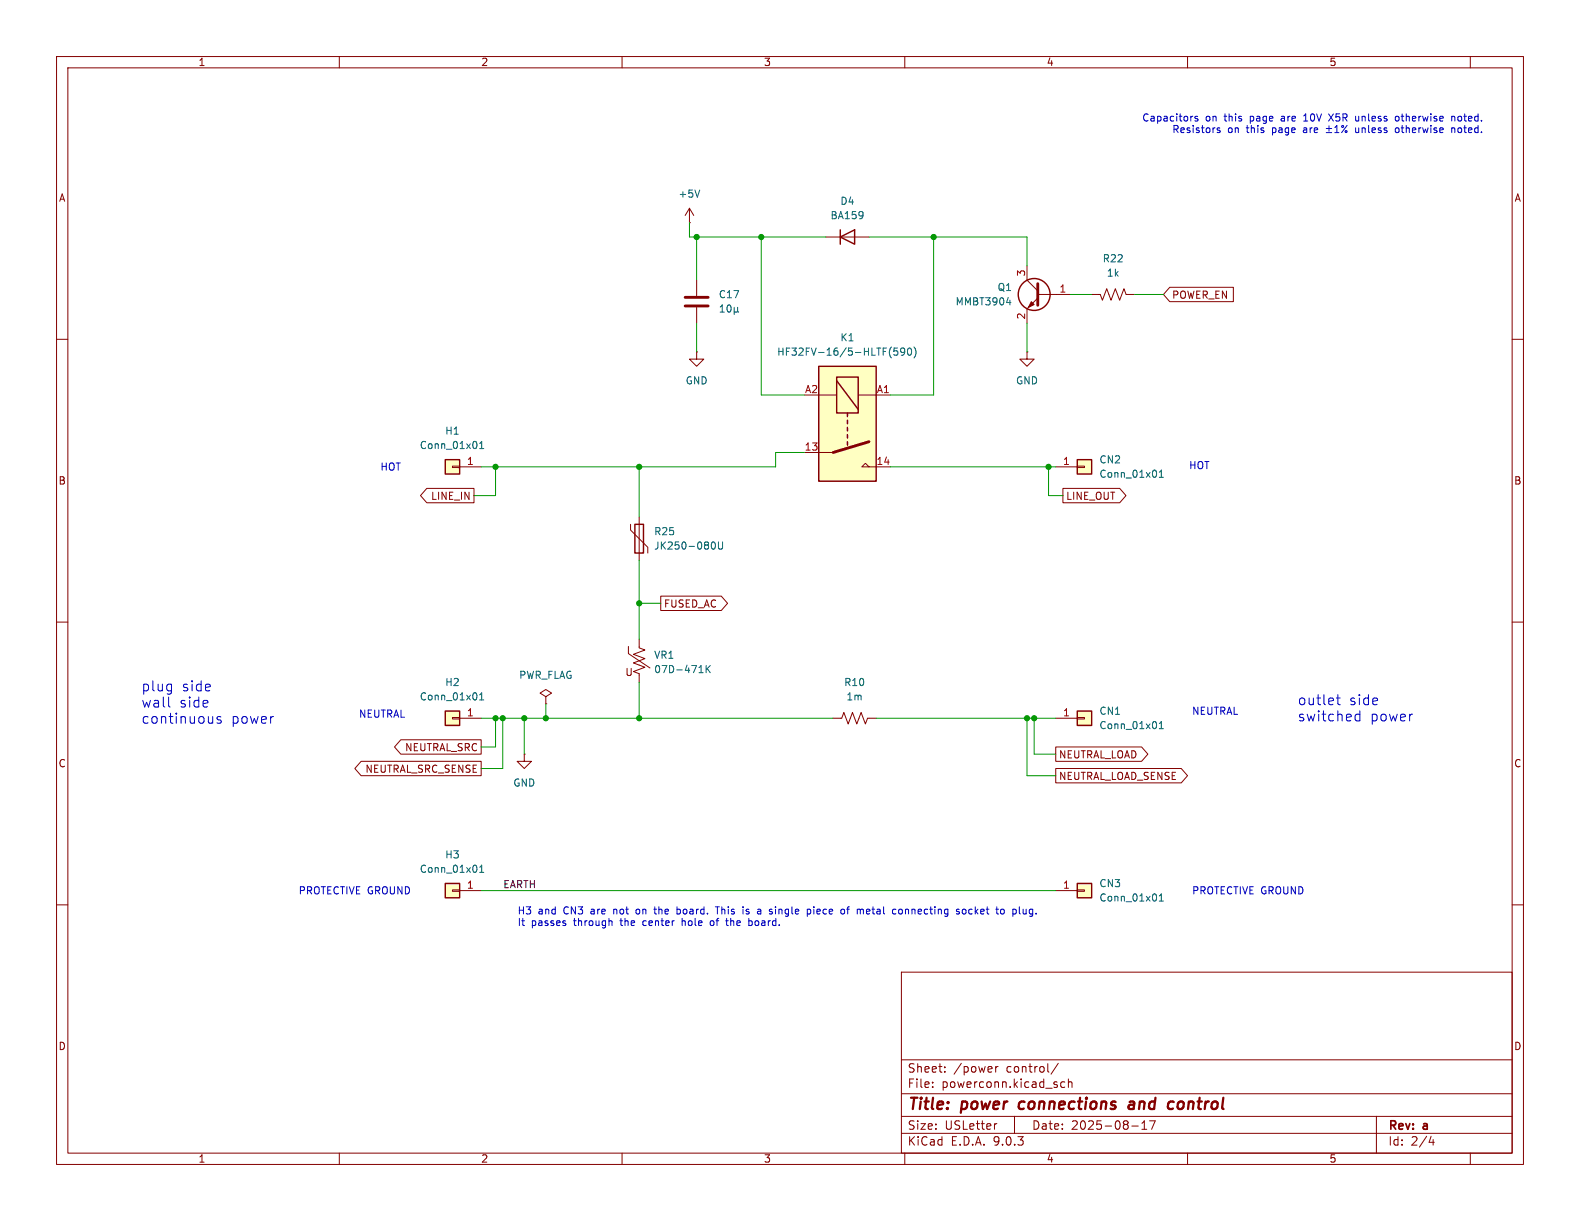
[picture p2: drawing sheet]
<svg xmlns="http://www.w3.org/2000/svg" width="279mm" height="216mm" viewBox="0 0 279 216" stroke-linecap="round" stroke-linejoin="round" font-family="sans-serif">
<g fill="none" stroke="#840000" stroke-width=".18">
<path d="M10 10h259.4v195.9h-259.4zM12 12h255.4v191.9h-255.4zM60 10v2M110 10v2M160 10v2M210 10v2M260 10v2M10 60h2M267.4 60h2M10 110h2M267.4 110h2M10 160h2"/>
<path d="M159.4 171.9h108v32h-108zM267.4 160h2M159.4 197.4h108M159.4 193.4h108M159.4 187.4h108M164.9 192.1v.2M164.9 191.4v.1M167.1 189.4v.2M167.1 188.7v.1M176.1 188.6v1M176.3 198.7l-.3 .1M176.5 188.6l-.3 .1-.1 .2"/>
<path d="M179.4 197.4v3M187.1 188l-1.2 1.9M188.3 191.4l-.4-.1-.3 .3v.4l.1 .2h.6M188.9 191.4l.2-.1 .4 .1 .1 .9M188.9 190.8v1.5M200.1 199.1h1.2M201.9 199.7h.9M201.9 198.6l.5-.4v1.5M203.3 198.2h1l-.7 1.5M243.4 197.4v6.5M60 203.9v2M110 203.9v2"/>
<path d="M159.4 200.4h108M160 203.9v2M210 203.9v2M253.1 200.9l-.4 1.1h.9M253.4 201.5v1M260 203.9v2"/>
</g>
<path d="M180.3 195l-.2 .7 .4 .4M199.8 194.9l.2-.1 .5 .1M200.6 195.2l-.7 .1a.4 .4 0 0 0-.3 .4 .4 .4 0 0 0 .2 .4l.7-.1M207.4 194.8l.2 .1M208.3 195.2v.7" fill="none" stroke="#840000" stroke-width=".4"/>
<path d="M190.5 156.2h2.5v2.6h-2.5z" fill="#ffffc2"/>
<g fill="none" stroke="#840000" stroke-width=".25">
<path d="M148.6 41.9l2.5-1.3v2.6zM148.6 40.6v2.6M190.5 156.2h2.5v2.6h-2.5z"/>
<circle cx="182.9" cy="52.1" r="2.82"/>
</g>
<path d="M121.9 39.4h.1M121.9 36.8l.8 1.3M121.9 36.8l-.7 1.3M121.9 36.8v2.6M146 41.9h7.7M181.6 47v2.5l1.9 1.9M183.5 52.1h5.7M183.5 52.7l-1.9 1.9v2.6M123.2 62.2v1.3h-1.3l1.3 1.3 1.3-1.3h-1.3M123.2 62.2h.1M186.7 157.5h3.8M190.5 157.4h1.3v.2h-1.3z" fill="none" stroke="#840000" stroke-width=".18"/>
<path d="M123.7 33.6l-.4 1.3M178 53.5h.8M178.6 53.1v.8M205 159.3h.7M205 158.4l.4-.3v1.2" fill="none" stroke="#006464" stroke-width=".18"/>
<path d="M183.5 50.2v3.8" fill="none" stroke="#840000" stroke-width=".51"/>
<path d="M182.4 53.3l.5 .5-1 .6z" fill="#840000" stroke="#840000" stroke-width=".18"/>
<path d="M190.5 81.3h2.5v2.5h-2.5z" fill="#ffffc2"/>
<path d="M190.5 81.3h2.5v2.5h-2.5z" fill="none" stroke="#840000" stroke-width=".25"/>
<path d="M186.7 82.6h3.8M190.5 82.4h1.3v.3h-1.3z" fill="none" stroke="#840000" stroke-width=".18"/>
<path d="M205 84.4h.7M205 83.5l.4-.4v1.3" fill="none" stroke="#006464" stroke-width=".18"/>
<path d="M144.8 64.8h10.1v20.3h-10.1z" fill="#ffffc2"/>
<path d="M193 52.1h1.6l.3 1 .8-2 .8 2 .7-2 .8 2 .8-2 .3 1h1.6M144.8 69.9h3.2M151.8 69.9h5.7M181.6 62.2v1.3h-1.3l1.3 1.3 1.3-1.3h-1.3M181.6 62.2h.1M111.5 92.7v1l3.1 3.1v1M113 91.4v7.7M142.2 80h5.1M153.7 82.6l-.7-.7-.6 .7h5.1M111.1 114.3v1.3l3.8 2.5M113 113v1.6l1 .3-2 .8 2 .8-2 .7 2 .8-2 .7 1 .4v1.6M147.3 127h1.5l.4-1 .8 2 .7-2 .8 2 .8-2 .7 2 .4-1h1.5" fill="none" stroke="#840000" stroke-width=".18"/>
<path d="M144.8 64.8h10.1v20.3h-10.1zM148 66.7h3.8v6.3h-3.8zM148 67.3l3.8 5.1M149.9 73v.7M149.9 74.3v.6M149.9 75.6v.6M149.9 76.8v.7M149.9 78.1v.6M112.3 92.7h1.5v5.1h-1.5z" fill="none" stroke="#840000" stroke-width=".25"/>
<path d="M153.7 78.1l-6.4 1.9" fill="none" stroke="#840000" stroke-width=".51"/>
<path d="M157.6 63.2v.1M157.6 61.4h.1M158.7 61.5h-.6v.6l.1-.1 .5 .1 .1 .2-.1 .4-.2 .1-.4-.1M160 62.1l-.3 .2h-.3l-.1-.2 .1-.5 .3-.1 .2 .2a.84 .84 0 0 1-.3 1.1h-.2M160.7 61.6l.1-.1a.68 .68 0 0 1 .4 .7 .68 .68 0 0 1-.4 .6 .84 .84 0 0 1-.1-1.2zM161.6 61.4a1.46 1.46 0 0 1 0 1.9M125.8 96.1l.3-.3a.68 .68 0 0 1 .4 .7 .68 .68 0 0 1-.4 .6l-.3-.2M127.1 95.8v1.1l.2 .2 .4-.1 .1-.1v-1.1M123.6 118.9h.7M124.9 117.7v1.2M125.1 118.2l.5 .7M125.6 117.7l-.7 .7" fill="none" stroke="#006464" stroke-width=".18"/>
<path d="M78.7 125.7h2.6v2.6h-2.6z" fill="#ffffc2"/>
<path d="M78.7 125.7h2.6v2.6h-2.6z" fill="none" stroke="#840000" stroke-width=".25"/>
<path d="M80 126.9h1.3v.2h-1.3zM81.3 127h3.8" fill="none" stroke="#840000" stroke-width=".18"/>
<path d="M84.8 123.8h.7M84.8 122.9l.4-.4v1.3" fill="none" stroke="#006464" stroke-width=".18"/>
<path d="M78.7 156.2h2.6v2.6h-2.6z" fill="#ffffc2"/>
<path d="M78.7 156.2h2.6v2.6h-2.6z" fill="none" stroke="#840000" stroke-width=".25"/>
<path d="M123.2 49.5v2.8M123.2 54.4v2.8M92.7 133.4v1.2h1.3l-1.3 1.3-1.3-1.3h1.3M92.7 133.4h.1M96.5 123.2l1-.6-1-.7-1 .7 1 .6v1.3M96.5 124.5h.1M80 157.4h1.3v.2h-1.3zM81.3 157.5h3.8" fill="none" stroke="#840000" stroke-width=".18"/>
<path d="M127.4 55.2h.7M127.4 54.3l.3-.4v1.3M128.7 54l.2-.1a.68 .68 0 0 1 .4 .7 .68 .68 0 0 1-.4 .6l-.2-.1-.1-.4zM129.8 55l.2 .2h.3l.1-.2M129.8 54.3v1.3M130.4 55l.2 .2M130.4 54.3v.7M84.8 154.2h.7M84.8 153.3l.4-.3v1.2" fill="none" stroke="#006464" stroke-width=".18"/>
<path d="M121.2 52.6h4M121.2 54.1h4" fill="none" stroke="#840000" stroke-width=".51"/>
<path d="M78.7 81.3h2.6v2.5h-2.6z" fill="#ffffc2"/>
<path d="M78.7 81.3h2.6v2.5h-2.6z" fill="none" stroke="#840000" stroke-width=".25"/>
<path d="M80 82.4h1.3v.3h-1.3zM81.3 82.6h3.8" fill="none" stroke="#840000" stroke-width=".18"/>
<path d="M84.8 79.3h.7M84.8 78.4l.4-.4v1.3" fill="none" stroke="#006464" stroke-width=".18"/>
<path d="M190.5 125.7h2.5v2.6h-2.5z" fill="#ffffc2"/>
<path d="M190.5 125.7h2.5v2.6h-2.5z" fill="none" stroke="#840000" stroke-width=".25"/>
<path d="M206.9 50.8h11.2v2.5h-11.2l-1.2-1.2zM75.5 86.4h8.3v2.5h-8.3l-1.1-1.3zM188 86.4h10l1.1 1.2-1.1 1.3h-10zM116.8 105.4h10.7l1.2 1.3-1.2 1.3h-10.7zM63.9 134.6h21.2v2.6h-21.2l-1.2-1.3zM70.9 130.8h14.2v2.6h-14.2l-1.1-1.3zM186.7 135.9h22.2l1.1 1.3-1.1 1.2h-22.2zM186.7 132.1h15.2l1.1 1.3-1.1 1.2h-15.2zM186.7 127h3.8M190.5 126.9h1.3v.2h-1.3z" fill="none" stroke="#840000" stroke-width=".18"/>
<path d="M205 128.8h.7M205 127.9l.4-.3v1.2" fill="none" stroke="#006464" stroke-width=".18"/>
<g fill="none" stroke="#009600" stroke-width=".18">
<path d="M121.9 39.4v2.5h24.1M123.2 41.9v7.6M123.2 57.2v5M134.6 41.9v28h7.6M153.7 41.9h27.9v5.1M165.1 41.9v28h-7.6M181.6 57.2v5M189.2 52.1h3.8M200.7 52.1h5M87.6 82.6v5h-3.8M113 82.6v8.8M113 99.1v13.9"/>
<path d="M142.2 80h-5v2.6h-52.1M157.5 82.6h29.2M185.4 82.6v5h2.6M113 106.7h3.8M85.1 127h62.2M87.6 127v5.1h-2.5M88.9 127v8.9h-3.8M92.7 127v6.4M96.5 124.5v2.5M113 120.7v6.3M154.9 127h31.8M181.6 127v10.2h5.1"/>
<path d="M182.9 127v6.4h3.8M85.1 157.5h101.6"/>
</g>
<g fill="none" stroke="#0000c2" stroke-width=".18">
<path d="M210.8 20.6h.1M211.8 20.6h-.3l-.2 .1 .1 .2 .4 .1v.3h-.5M215.7 22.7l-.3-.1-.2 .2 .1 .2 .4 .1v.3h-.5M230.5 21.4h.8M230.8 20.3l-.3 .2M234.5 23.4h1M234.5 22.7h1M234.9 20.1l.9 1.3M235 22.2v1M235.8 20.1l-.9 1.3M236 23.4h.8M236 22.5l.4-.3v1.2"/>
<path d="M237.3 22.2l-.1 .2 .2 .1 .2-.1-.1-.2M238.2 22.2l-1 1.2M239.7 22.6v.7l.4 .1M240.3 21.3l-.2 .1-.3-.1M246.8 20.7l.2-.1 .3 .1 .1 .5-.1 .1-.3 .1-.2-.1zM247.3 22.7l-.3-.1-.3 .2 .1 .5 .2 .1h.3M256.7 20.7l.2-.1h.3l.1 .8M256.7 20.6v.8M256.7 22.6v.8M256.7 22.7l.2-.1 .3 .1 .1 .7M29.8 124.8l.3 .2M30.2 121l.1 .1"/>
<path d="M30.3 121l-.1 1.6M30.3 122.1l-.1 .1M39 126.8l-.4-.1-.2 .3 .1 .2 .5 .2v.4h-.6M236.3 123.4h.7M236.6 122.8v1.6l.1 .1 .3 .1M239.7 127.3l.3 .2 .5-.1M240.5 125.7v1.8M240.5 126.4l-.5-.1-.3 .2M108 162.8l.2 .2v.7M112.6 160.8l-.1 .2 .1 .6M115.6 160.8h.5M115.8 160.3v1.1l.3 .2"/>
<path d="M119.7 160.8h.4l.2 .1M119.7 160.3v1.3M120.3 161.5l-.2 .1h-.4M120.6 162.4v1.3M120.8 162.8l-.2 .1M126 162.8l-.3 .1-.1 .2v.4l.4 .2M126.5 160.3h.7M126.9 160.3v1.3M128.3 162.8h.5M128.5 163.5l.3 .2M131.9 161.6h.5M132.4 160.8h-.3l-.2 .1 .1 .2 .4 .2"/>
<path d="M132.4 162.9l.4-.1 .2 .3-.1 .5h-.5M137.1 160.3v.2M142.9 160.8h.3l.2 .2-.1 .5-.4 .1M143.9 160.3v.2M143.9 160.8v.8M149.7 160.8h.5M150.2 160.3l-.3 .2v1.1M153.6 160.8h-.2l-.2 .1 .1 .7h.3M153.8 161.1l-.6 .1M159 160.9l.2-.1 .3 .1 .1 .5-.1 .2h-.3l-.2-.1zM169.5 161.2l.2 .2-.2 .2M169.5 160.8h.1"/>
<path d="M170.2 160.9l.2-.1 .4 .1v.5l-.1 .2h-.3l-.2-.1zM171.5 160.8l-.2 .2v.4l.2 .2M181.5 160.8v.8M181.5 161.5l-.2 .1"/>
<circle cx="238" cy="23.3" r=".18"/>
</g>
<g fill="#009600" stroke="#009600" stroke-width=".18">
<circle cx="185.4" cy="82.6" r=".46"/>
<circle cx="96.5" cy="127" r=".46"/>
<circle cx="113" cy="127" r=".46"/>
<circle cx="92.7" cy="127" r=".46"/>
<circle cx="87.6" cy="82.6" r=".46"/>
<circle cx="87.6" cy="127" r=".46"/>
<circle cx="88.9" cy="127" r=".46"/>
<circle cx="113" cy="106.7" r=".46"/>
<circle cx="181.6" cy="127" r=".46"/>
<circle cx="113" cy="82.6" r=".46"/>
<circle cx="182.9" cy="127" r=".46"/>
<circle cx="134.6" cy="41.9" r=".46"/>
<circle cx="165.1" cy="41.9" r=".46"/>
<circle cx="123.2" cy="41.9" r=".46"/>
</g>
<g font-size="2.8" fill="#840000">
<text x="160.4" y="196.8">Title:</text>
<text x="170.1" y="196.8">power</text>
<text x="181" y="196.8">connections</text>
<text x="201.3" y="196.8">and</text>
<text x="209" y="196.8">control</text>
</g>
<g font-size="2.5" fill="#0000c2">
<text x="24.9" y="122.5">plug</text>
<text x="24.9" y="125.3">wall</text>
<text x="31.7" y="125.3">side</text>
<text x="32.1" y="122.5">side</text>
<text x="229.4" y="124.9">outlet</text>
<text x="238.5" y="124.9">side</text>
<text x="24.9" y="128.2">continuous</text>
<text x="40.8" y="128.2">power</text>
<text x="229.4" y="127.8">switched</text>
<text x="242.2" y="127.8">power</text>
</g>
<g font-size="2.1" fill="#840000">
<text x="160.4" y="189.9">Sheet:</text>
<text x="168.6" y="189.9">/power</text>
<text x="178" y="189.9">control/</text>
<text x="160.4" y="192.6">File:</text>
<text x="166.5" y="192.6">powerconn.kicad_sch</text>
<text x="160.4" y="202.8">KiCad</text>
<text x="160.4" y="200">Size:</text>
<text x="167.1" y="200">USLetter</text>
<text x="168.1" y="202.8">E.D.A.</text>
<text x="175.7" y="202.8">9.0.3</text>
<text x="182.4" y="200">Date:</text>
<text x="189.4" y="200">2025-08-17</text>
<text x="245.4" y="200.2">Rev:</text>
<text x="245.4" y="202.8">Id:</text>
<text x="249.5" y="202.8">2/4</text>
<text x="251.8" y="200.2">a</text>
</g>
<g font-size="1.8" fill="#840000">
<text x="35" y="11.9">1</text>
<text x="85" y="11.9">2</text>
<text x="135" y="11.9">3</text>
<text x="185" y="11.9">4</text>
<text x="235" y="11.9">5</text>
<text x="10.3" y="35.9">A</text>
<text x="267.7" y="35.9">A</text>
<text x="207.2" y="53">POWER_EN</text>
<text x="10.3" y="85.9">B</text>
<text x="76.1" y="88.6">LINE_IN</text>
<text x="188.4" y="88.6">LINE_OUT</text>
<text x="267.7" y="85.9">B</text>
<text x="117.3" y="107.6">FUSED_AC</text>
<text x="110.5" y="119.7">U</text>
<text x="10.3" y="135.9">C</text>
<text x="64.5" y="136.8">NEUTRAL_SRC_SENSE</text>
<text x="71.5" y="133">NEUTRAL_SRC</text>
<text x="187.2" y="134.3">NEUTRAL_LOAD</text>
<text x="267.7" y="135.9">C</text>
<text x="187.2" y="138.1">NEUTRAL_LOAD_SENSE</text>
<text x="10.3" y="185.9">D</text>
<text x="267.7" y="185.9">D</text>
<text x="35" y="205.8">1</text>
<text x="85" y="205.8">2</text>
<text x="135" y="205.8">3</text>
<text x="185" y="205.8">4</text>
<text x="235" y="205.8">5</text>
</g>
<g font-size="1.8" fill="#0000c2">
<text x="201.9" y="21.7">Capacitors</text>
<text x="207.2" y="23.7">Resistors</text>
<text x="213.2" y="21.7">on</text>
<text x="216.6" y="21.7">this</text>
<text x="217.1" y="23.7">on</text>
<text x="220.6" y="23.7">this</text>
<text x="221.3" y="21.7">page</text>
<text x="225.2" y="23.7">page</text>
<text x="227" y="21.7">are</text>
<text x="230.9" y="23.7">are</text>
<text x="231.2" y="21.7">10V</text>
<text x="235.9" y="21.7">X5R</text>
<text x="240.5" y="23.7">unless</text>
<text x="240.7" y="21.7">unless</text>
<text x="247.8" y="23.7">otherwise</text>
<text x="248" y="21.7">otherwise</text>
<text x="257.9" y="23.7">noted.</text>
<text x="258.1" y="21.7">noted.</text>
<text x="67.2" y="83.4">HOT</text>
<text x="210.2" y="83.2">HOT</text>
<text x="63.4" y="127.1">NEUTRAL</text>
<text x="210.7" y="126.6">NEUTRAL</text>
<text x="52.7" y="158.3">PROTECTIVE GROUND</text>
<text x="91.4" y="161.9">H3</text>
<text x="95.2" y="161.9">and</text>
<text x="99.8" y="161.9">CN3</text>
<text x="104.7" y="161.9">are</text>
<text x="108.9" y="161.9">not</text>
<text x="113.1" y="161.9">on</text>
<text x="116.6" y="161.9">the</text>
<text x="120.7" y="161.9">board.</text>
<text x="127.9" y="161.9">This</text>
<text x="132.8" y="161.9">is</text>
<text x="135.6" y="161.9">a</text>
<text x="137.9" y="161.9">single</text>
<text x="144.8" y="161.9">piece</text>
<text x="151" y="161.9">of</text>
<text x="154" y="161.9">metal</text>
<text x="160.5" y="161.9">connecting</text>
<text x="172" y="161.9">socket</text>
<text x="179.3" y="161.9">to</text>
<text x="182.4" y="161.9">plug.</text>
<text x="210.7" y="158.3">PROTECTIVE GROUND</text>
<text x="91.4" y="163.9">It</text>
<text x="93.9" y="163.9">passes</text>
<text x="101.6" y="163.9">through</text>
<text x="110" y="163.9">the</text>
<text x="114.1" y="163.9">center</text>
<text x="121.2" y="163.9">hole</text>
<text x="126.5" y="163.9">of</text>
<text x="129.5" y="163.9">the</text>
<text x="133.6" y="163.9">board.</text>
</g>
<g font-size="1.8" fill="#006464">
<text x="119.9" y="35.2">+5V</text>
<text x="146.8" y="39">BA159</text>
<text x="148.5" y="36.4">D4</text>
<text x="194.9" y="46.6">R22</text>
<text x="127" y="52.9">C17</text>
<text x="176.3" y="51.7">Q1</text>
<text x="195.6" y="49.1">1k</text>
<text x="168.9" y="54.2">MMBT3904</text>
<text x="137.3" y="63.1">HF32FV-16/5-HLTF(590)</text>
<text x="148.5" y="60.6">K1</text>
<text x="121.2" y="68.2">GND</text>
<text x="179.6" y="68.2">GND</text>
<text x="78.6" y="77.1">H1</text>
<text x="74.1" y="79.6">Conn_01x01</text>
<text x="194.3" y="82.1">CN2</text>
<text x="194.3" y="84.7">Conn_01x01</text>
<text x="115.6" y="94.8">R25</text>
<text x="115.6" y="97.4">JK250-080U</text>
<text x="115.6" y="116.7">VR1</text>
<text x="115.6" y="119.2">07D-471K</text>
<text x="74.1" y="124.1">Conn_01x01</text>
<text x="78.6" y="121.5">H2</text>
<text x="91.7" y="120.2">PWR_FLAG</text>
<text x="149.2" y="121.5">R10</text>
<text x="149.6" y="124.1">1m</text>
<text x="194.3" y="129.1">Conn_01x01</text>
<text x="194.3" y="126.6">CN1</text>
<text x="90.7" y="139.3">GND</text>
<text x="74.1" y="154.5">Conn_01x01</text>
<text x="78.6" y="152">H3</text>
<text x="194.3" y="159.6">Conn_01x01</text>
<text x="194.3" y="157.1">CN3</text>
</g>
<g font-size="1.8" fill="#a90000">
<text x="181.4" y="49" transform="rotate(-90 181.4 49)">3</text>
<text x="187.3" y="51.8">1</text>
<text x="181.4" y="56.6" transform="rotate(-90 181.4 56.6)">2</text>
<text x="142.3" y="69.6">A2</text>
<text x="155" y="69.6">A1</text>
<text x="82.5" y="82.3">1</text>
<text x="142.2" y="79.8">13</text>
<text x="154.9" y="82.3">14</text>
<text x="187.9" y="82.3">1</text>
<text x="82.5" y="126.7">1</text>
<text x="187.9" y="126.7">1</text>
<text x="82.5" y="157.2">1</text>
<text x="187.9" y="157.2">1</text>
</g>
<text font-size="1.8" fill="#0f0f0f" x="88.9" y="157.1">EARTH</text>
</svg>
